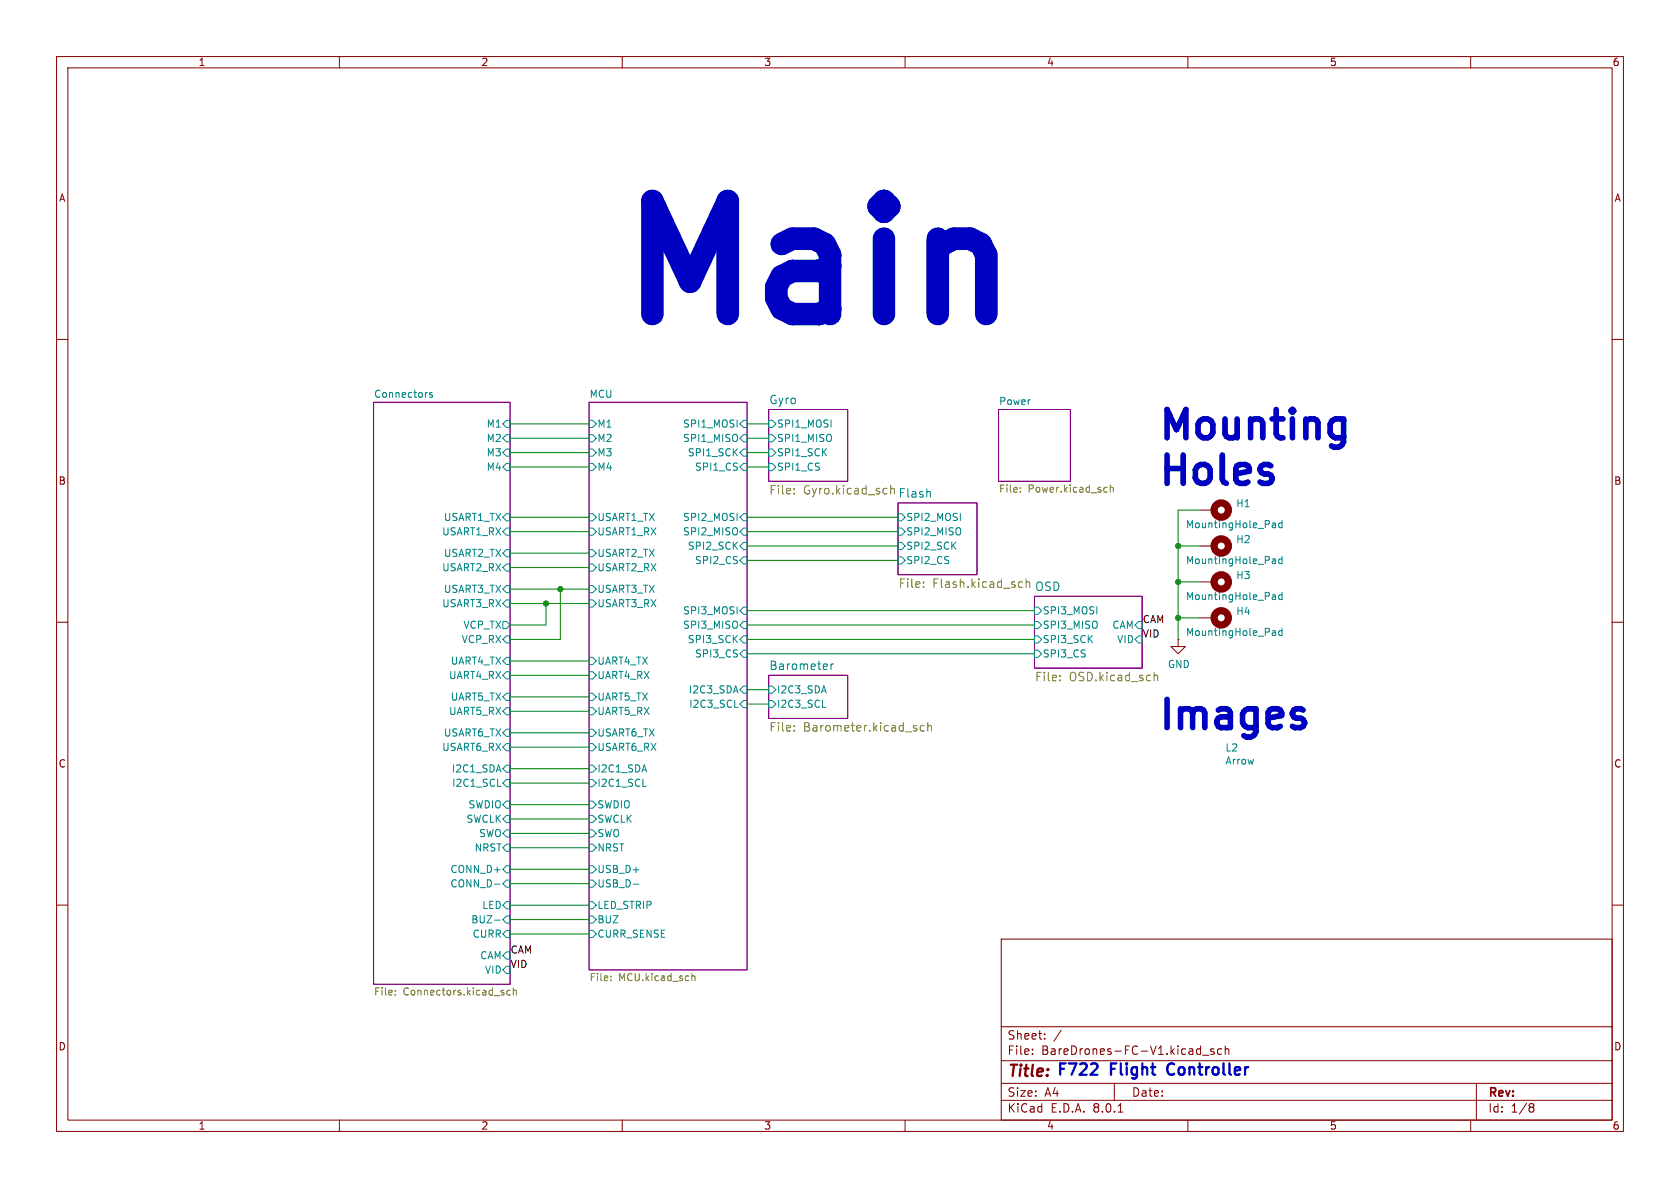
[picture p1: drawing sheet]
<svg xmlns="http://www.w3.org/2000/svg" width="297mm" height="210mm" viewBox="0 0 297 210" stroke-linecap="round" stroke-linejoin="round" font-family="sans-serif">
<g fill="none" stroke="#840000" stroke-width=".18">
<path d="M10 10h277v190h-277zM12 12h273v186h-273zM60 10v2M110 10v2M160 10v2M210 10v2M260 10v2M10 60h2M285 60h2M212.1 90.2h2.5M212.1 96.5h2.5M10 110h2"/>
<path d="M208.3 113v1.3h1.2l-1.2 1.3-1.3-1.3h1.3M208.3 113h.1M212.1 102.9h2.5M212.1 109.2h2.5M285 110h2M10 160h2M285 160h2M177 166h108v32h-108zM60 198v2M110 198v2M160 198v2M177 194.5h108"/>
<path d="M177 191.5h108M177 187.5h108M177 181.5h108M182.5 186.3v.1M182.5 185.5v.1M184.7 183.6v.1M184.7 182.8v.1M187.6 182.1l-1.3 2M197 191.5v3M197.7 196.6h.8M210 198v2M212.6 186.5h1.1"/>
<path d="M214.6 185.5l-.4-.1-.2 .2 .1 .2 .5 .2v.3h-.6M216 185.5l-.5-.1-.3 .3v.4l.2 .2h.6M216.6 185.5l.2-.1 .4 .1v.9M216.6 184.9v1.5M260 198v2M261 191.5v6.5M270.6 195.1h.3l.3 .3-.3 .3M270.6 195.7h.3M270.9 195.7l.2 .2 .1 .4-.3 .3h-.3"/>
</g>
<path d="M66 71.1h24.2v102.9h-24.2zM104.1 71.1h28v100.4h-28zM135.9 72.4h14v12.7h-14zM176.5 72.4h12.7v12.7h-12.7zM158.7 88.9h14v12.7h-14zM135.9 119.4h14v7.6h-14zM182.9 105.4h19v12.7h-19z" fill="none" stroke="#840084" stroke-width=".18"/>
<g fill="none" stroke="#008484" stroke-width=".18">
<path d="M76.4 69.5l-.3-.1-.2 .2 .1 .2 .4 .1v.3h-.5M88.9 77.5l.6-.7h.7v1.3h-.7zM89.5 74.3h.7v1.3h-.7l-.6-.7zM89.5 79.4h.7v1.2h-.7l-.6-.6zM104.1 74.3h.7l.6 .6-.6 .7h-.7zM104.1 79.4h.7l.6 .6-.6 .6h-.7zM104.1 76.8h.7l.6 .7-.6 .6h-.7zM131.4 79.4h.7v1.2h-.7l-.6-.6zM131.4 76.8h.7v1.3h-.7l-.6-.6zM131.4 74.3h.7v1.3h-.7l-.6-.7zM135.9 74.3h.6l.7 .6-.7 .7h-.6zM135.9 76.8h.6l.7 .7-.7 .6h-.6z"/>
<path d="M135.9 79.4h.6l.7 .6-.7 .6h-.6zM88.9 82.6l.6-.7h.7v1.3h-.7zM88.9 94l.6-.7h.7v1.3h-.7zM89.5 99.7h.7v1.3h-.7l-.6-.7zM89.5 97.2h.7v1.2h-.7l-.6-.6zM89.5 90.8h.7v1.3h-.7l-.6-.7zM104.1 97.2h.7l.6 .6-.6 .6h-.7zM104.1 99.7h.7l.6 .6-.6 .7h-.7zM104.1 81.9h.7l.6 .7-.6 .6h-.7zM104.1 93.3h.7l.6 .7-.6 .6h-.7zM104.1 90.8h.7l.6 .6-.6 .7h-.7zM131.4 81.9h.7v1.3h-.7l-.6-.6z"/>
<path d="M131.4 98.4h.7v1.3h-.7l-.6-.6zM131.4 95.9h.7v1.3h-.7l-.6-.7zM131.4 93.3h.7v1.3h-.7l-.6-.6zM131.4 90.8h.7v1.3h-.7l-.6-.7zM135.9 81.9h.6l.7 .7-.7 .6h-.6zM158.7 98.4h.7l.6 .7-.6 .6h-.7zM158.7 95.9h.7l.6 .6-.6 .7h-.7zM158.7 90.8h.7l.6 .6-.6 .7h-.7zM158.7 93.3h.7l.6 .7-.6 .6h-.7zM164.4 87l.1 .9M225.1 92.4l.3 .1 .1 .8M225.1 98.8l.3 .1 .1 .7"/>
<path d="M225.5 93.2l-.4 .1M225.5 92.7l-.4 .1M225.5 99.6h-.4M225.5 99.1l-.4 .1M226.7 92.5l-.4-.1-.3 .3 .2 .5h.5M226.7 92v1.3M226.7 98.4v1.2M226.7 98.9l-.4-.1-.3 .2 .2 .6h.5M88.9 106.7l.6-.7h.7v1.3h-.7zM88.9 116.8l.6-.6h.7v1.3h-.7zM88.9 113l.6-.6h.7v1.3h-.7zM88.9 109.9h.6l.7 .6-.7 .6h-.6z"/>
<path d="M89.5 103.5h.7v1.3h-.7l-.6-.7zM89.5 118.7h.7v1.3h-.7l-.6-.6zM104.1 103.5h.7l.6 .6-.6 .7h-.7zM104.1 106h.7l.6 .7-.6 .6h-.7zM104.1 116.2h.7l.6 .6-.6 .7h-.7zM104.1 118.7h.7l.6 .7-.6 .6h-.7zM131.4 114.9h.7v1.3h-.7l-.6-.6zM131.4 107.3h.7v1.3h-.7l-.6-.6zM131.4 109.9h.7v1.2h-.7l-.6-.6zM131.4 112.4h.7v1.3h-.7l-.6-.7zM146.9 117.4v1M147.3 117.4h-.2l-.2 .2"/>
<path d="M182.9 112.4h.6l.6 .6-.6 .7h-.6zM182.9 107.3h.6l.6 .7-.6 .6h-.6zM182.9 109.9h.6l.6 .6-.6 .6h-.6zM182.9 114.9h.6l.6 .7-.6 .6h-.6zM201.3 112.4h.6v1.3h-.6l-.6-.7zM201.3 109.9h.6v1.2h-.6l-.6-.6zM225.1 105.1l.3 .1 .1 .8M225.1 111.5l.3 .1 .1 .7M225.5 105.9l-.4 .1M225.5 105.4l-.4 .1M225.5 112.3h-.4M225.5 111.8l-.4 .1"/>
<path d="M226.7 104.7v1.3M226.7 111.1v1.2M226.7 105.2l-.4-.1-.3 .3 .2 .5h.5M226.7 111.6l-.4-.1-.3 .2 .2 .6h.5M88 139h.6M88.9 135.9l.6-.6h.7v1.2h-.7zM88.9 129.5l.6-.6h.7v1.3h-.7zM88.9 123.2l.6-.6h.7v1.2h-.7zM89.5 137.8h.7v1.3h-.7l-.6-.7zM89.5 131.4h.7v1.3h-.7l-.6-.6zM89.5 125.1h.7v1.3h-.7l-.6-.7zM104.1 125.1h.7l.6 .6-.6 .7h-.7z"/>
<path d="M104.1 128.9h.7l.6 .6-.6 .7h-.7zM104.1 122.6h.7l.6 .6-.6 .6h-.7zM104.1 131.4h.7l.6 .7-.6 .6h-.7zM104.1 135.3h.7l.6 .6-.6 .6h-.7zM104.1 137.8h.7l.6 .6-.6 .7h-.7zM113.7 139h.6M129.9 125h.6M131.4 121.3h.7v1.3h-.7l-.6-.7zM131.4 123.8h.7v1.3h-.7l-.6-.6zM135.9 121.3h.6l.7 .6-.7 .7h-.6zM135.9 123.8h.6l.7 .7-.7 .6h-.6zM145.4 125h.6"/>
<path d="M87.4 156.3h1M88.9 147.3l.6-.6h.7v1.3h-.7zM88.9 144.8l.6-.7h.7v1.3h-.7zM88.9 156.2l.6-.6h.7v1.2h-.7zM89.5 141.6h.7v1.3h-.7l-.6-.7zM89.5 149.2h.7v1.3h-.7l-.6-.6zM89.5 159.4h.7v1.3h-.7l-.6-.7zM89.5 153h.7v1.3h-.7l-.6-.6zM104.1 149.2h.7l.6 .7-.6 .6h-.7zM104.1 141.6h.7l.6 .6-.6 .7h-.7zM104.1 146.7h.7l.6 .6-.6 .7h-.7zM104.1 144.1h.7l.6 .7-.6 .6h-.7z"/>
<path d="M104.1 159.4h.7l.6 .6-.6 .7h-.7zM104.1 153h.7l.6 .7-.6 .6h-.7zM104.1 155.6h.7l.6 .6-.6 .6h-.7zM112 156.3h.9M87.4 162.7h1M88.9 168.9l.6-.6h.7v1.2h-.7zM88.9 162.6l.6-.7h.7v1.3h-.7zM89.5 164.5h.7v1.2h-.7l-.6-.6zM89.5 170.8h.7v1.3h-.7l-.6-.6zM104.1 161.9h.7l.6 .7-.6 .6h-.7zM104.1 164.5h.7l.6 .6-.6 .6h-.7z"/>
</g>
<g fill="none" stroke="#848400" stroke-width=".18">
<path d="M140.4 87.2v.1M140.4 86.4v.1M157.5 85.8v1.5M157.5 86.5l.2-.2 .3 .1 .1 .9M180.4 86.9v.1M180.4 86.2v.1M195.6 86.2h.1M195.7 86.9l-.1 .1M196.3 85.7v1.3M196.3 86.3l.2-.1h.3v.8M163.3 103.7v.1M163.3 102.9v.2"/>
<path d="M180.3 102.8l.5 .1M180.8 103.8h-.5M181.4 103l.2-.2 .4 .1v.9M181.4 102.3v1.5M187.4 119.4v.2M204 118.8v1.5M204 119.5l.2-.2 .4 .1 .1 .9M140.4 128.3v.2M140.4 129.1v.1M163.4 128.3l-.4-.1-.3 .3v.5l.1 .2h.6M164 128.4l.2-.2 .4 .1 .1 .9M164 127.7v1.5"/>
<path d="M187.4 120.2v.1M69.9 175.8v.1M69.9 175.1v.1M90.2 175.1h-.4l-.2 .2 .1 .5h.5M90.8 175.2l.1-.1h.3l.1 .8M90.8 174.6v1.3M108 173.2v.2M108 172.6v.1M122.3 172.1v1.3M122.3 172.6l.2-.1 .3 .1 .1 .8"/>
</g>
<g fill="none" stroke="#840000" stroke-width="1.3">
<circle cx="215.9" cy="96.5" r="1.27"/>
<circle cx="215.9" cy="90.2" r="1.27"/>
<circle cx="215.9" cy="102.9" r="1.27"/>
<circle cx="215.9" cy="109.2" r="1.27"/>
</g>
<path d="M193.8 188.1a.54 .54 0 0 1 .1 .7l-1.1 1.2h1.2M206.5 188.3a1.39 1.39 0 0 0 0 1.4" fill="none" stroke="#0000c2" stroke-width=".4"/>
<g fill="none" stroke="#008400" stroke-width=".18">
<path d="M90.2 77.5h13.9M90.2 74.9h13.9M132.1 77.5h3.8M132.1 74.9h3.8M90.2 91.4h13.9M90.2 82.6h13.9M90.2 80h13.9M90.2 97.8h13.9M90.2 94h13.9M132.1 99.1h26.6M132.1 96.5h26.6M132.1 91.4h26.6"/>
<path d="M132.1 82.6h3.8M132.1 80h3.8M132.1 94h26.6M208.3 96.5h3.8M212.1 90.2h-3.8v22.8M90.2 104.1h13.9M90.2 100.3h13.9M90.2 106.7h13.9M90.2 116.8h13.9M90.2 119.4h13.9M96.5 106.7v3.8h-6.3M99.1 104.1v8.9h-8.9"/>
<path d="M132.1 115.6h50.8M132.1 108h50.8M132.1 113h50.8M132.1 110.5h50.8M208.3 102.9h3.8M208.3 109.2h3.8M90.2 125.7h13.9M90.2 135.9h13.9M90.2 129.5h13.9M90.2 132.1h13.9M90.2 138.4h13.9M90.2 123.2h13.9"/>
<path d="M132.1 124.5h3.8M132.1 121.9h3.8M90.2 147.3h13.9M90.2 142.2h13.9M90.2 144.8h13.9M90.2 156.2h13.9M90.2 153.7h13.9M90.2 149.9h13.9M90.2 162.6h13.9M90.2 160h13.9M90.2 165.1h13.9"/>
</g>
<g fill="#008400" stroke="#008400" stroke-width=".18">
<circle cx="208.3" cy="96.5" r=".46"/>
<circle cx="208.3" cy="102.9" r=".46"/>
<circle cx="208.3" cy="109.2" r=".46"/>
<circle cx="99.1" cy="104.1" r=".46"/>
<circle cx="96.5" cy="106.7" r=".46"/>
</g>
<text font-size="27.8" fill="#0000c2" x="107.9" y="58.2">Main</text>
<g font-size="7" fill="#0000c2">
<text x="204.5" y="78.1">Mounting</text>
<text x="204.5" y="86.1">Holes</text>
<text x="204.5" y="129.3">Images</text>
</g>
<text font-size="2.8" fill="#840000" x="178" y="190.9">Title:</text>
<g font-size="2.8" fill="#0000c2">
<text x="186.7" y="190.2">F722</text>
<text x="196.5" y="190.2">Flight</text>
<text x="207.3" y="190.2">Controller</text>
</g>
<g font-size="2.1" fill="#008484">
<text x="135.9" y="71.6">Gyro</text>
<text x="158.7" y="88.1">Flash</text>
<text x="182.9" y="104.6">OSD</text>
<text x="135.9" y="118.6">Barometer</text>
</g>
<g font-size="2.1" fill="#848400">
<text x="135.9" y="87.7">File:</text>
<text x="142" y="87.7">Gyro.kicad_sch</text>
<text x="158.7" y="104.2">File:</text>
<text x="164.8" y="104.2">Flash.kicad_sch</text>
<text x="182.9" y="120.7">File:</text>
<text x="189" y="120.7">OSD.kicad_sch</text>
<text x="135.9" y="129.6">File:</text>
<text x="142" y="129.6">Barometer.kicad_sch</text>
</g>
<g font-size="2.1" fill="#840000">
<text x="178" y="184">Sheet:</text>
<text x="178" y="186.7">File:</text>
<text x="184.1" y="186.7">BareDrones-FC-V1.kicad_sch</text>
<text x="178" y="196.9">KiCad</text>
<text x="178" y="194.1">Size:</text>
<text x="184.7" y="194.1">A4</text>
<text x="185.7" y="196.9">E.D.A.</text>
<text x="193.3" y="196.9">8.0.1</text>
<text x="200" y="194.1">Date:</text>
<text x="263" y="194.3">Rev:</text>
<text x="263" y="196.9">Id:</text>
<text x="267.1" y="196.9">1/8</text>
</g>
<g font-size="1.8" fill="#840000">
<text x="35" y="11.9">1</text>
<text x="85" y="11.9">2</text>
<text x="135" y="11.9">3</text>
<text x="185" y="11.9">4</text>
<text x="235" y="11.9">5</text>
<text x="285" y="11.9">6</text>
<text x="10.3" y="35.9">A</text>
<text x="285.3" y="35.9">A</text>
<text x="10.3" y="85.9">B</text>
<text x="285.3" y="85.9">B</text>
<text x="10.3" y="135.9">C</text>
<text x="285.3" y="135.9">C</text>
<text x="10.3" y="185.9">D</text>
<text x="285.3" y="185.9">D</text>
<text x="35" y="199.9">1</text>
<text x="85" y="199.9">2</text>
<text x="135" y="199.9">3</text>
<text x="185" y="199.9">4</text>
<text x="235" y="199.9">5</text>
<text x="285" y="199.9">6</text>
</g>
<g font-size="1.8" fill="#008484">
<text x="66" y="70.4">Connectors</text>
<text x="104.1" y="70.4">MCU</text>
<text x="176.5" y="71.7">Power</text>
<text x="85.9" y="75.8">M1</text>
<text x="105.5" y="75.8">M1</text>
<text x="120.6" y="75.8">SPI1_MOSI</text>
<text x="137.3" y="75.8">SPI1_MOSI</text>
<text x="85.9" y="78.3">M2</text>
<text x="85.9" y="80.9">M3</text>
<text x="85.9" y="83.4">M4</text>
<text x="105.5" y="83.4">M4</text>
<text x="105.5" y="80.9">M3</text>
<text x="105.5" y="78.3">M2</text>
<text x="120.6" y="78.3">SPI1_MISO</text>
<text x="121.5" y="80.9">SPI1_SCK</text>
<text x="122.8" y="83.4">SPI1_CS</text>
<text x="137.3" y="78.3">SPI1_MISO</text>
<text x="137.3" y="80.9">SPI1_SCK</text>
<text x="137.3" y="83.4">SPI1_CS</text>
<text x="218.4" y="89.9">H1</text>
<text x="78.1" y="94.8">USART1_RX</text>
<text x="78.4" y="92.3">USART1_TX</text>
<text x="105.5" y="94.8">USART1_RX</text>
<text x="105.5" y="92.3">USART1_TX</text>
<text x="120.6" y="94.8">SPI2_MISO</text>
<text x="120.6" y="92.3">SPI2_MOSI</text>
<text x="160.1" y="92.3">SPI2_MOSI</text>
<text x="160.1" y="94.8">SPI2_MISO</text>
<text x="209.6" y="93.6">MountingHole_Pad</text>
<text x="78.1" y="101.2">USART2_RX</text>
<text x="78.4" y="98.7">USART2_TX</text>
<text x="105.5" y="98.7">USART2_TX</text>
<text x="105.5" y="101.2">USART2_RX</text>
<text x="121.5" y="97.4">SPI2_SCK</text>
<text x="122.8" y="99.9">SPI2_CS</text>
<text x="160.1" y="99.9">SPI2_CS</text>
<text x="160.1" y="97.4">SPI2_SCK</text>
<text x="209.6" y="99.9">MountingHole_Pad</text>
<text x="218.4" y="96.2">H2</text>
<text x="78.1" y="107.5">USART3_RX</text>
<text x="78.4" y="105">USART3_TX</text>
<text x="105.5" y="105">USART3_TX</text>
<text x="105.5" y="107.5">USART3_RX</text>
<text x="209.6" y="106.3">MountingHole_Pad</text>
<text x="218.4" y="102.6">H3</text>
<text x="81.5" y="113.9">VCP_RX</text>
<text x="81.8" y="111.4">VCP_TX</text>
<text x="120.6" y="108.8">SPI3_MOSI</text>
<text x="120.6" y="111.4">SPI3_MISO</text>
<text x="121.5" y="113.9">SPI3_SCK</text>
<text x="184.3" y="113.9">SPI3_SCK</text>
<text x="184.3" y="108.8">SPI3_MOSI</text>
<text x="184.3" y="111.4">SPI3_MISO</text>
<text x="196.5" y="111.4">CAM</text>
<text x="197.4" y="113.9">VID</text>
<text x="209.6" y="112.6">MountingHole_Pad</text>
<text x="218.4" y="108.9">H4</text>
<text x="79.6" y="117.7">UART4_TX</text>
<text x="105.5" y="117.7">UART4_TX</text>
<text x="122.8" y="116.4">SPI3_CS</text>
<text x="184.3" y="116.4">SPI3_CS</text>
<text x="206.4" y="118.3">GND</text>
<text x="79.3" y="120.2">UART4_RX</text>
<text x="79.6" y="124.1">UART5_TX</text>
<text x="105.5" y="124.1">UART5_TX</text>
<text x="105.5" y="120.2">UART4_RX</text>
<text x="121.7" y="122.8">I2C3_SDA</text>
<text x="121.7" y="125.3">I2C3_SCL</text>
<text x="137.3" y="122.8">I2C3_SDA</text>
<text x="137.3" y="125.3">I2C3_SCL</text>
<text x="78.4" y="130.4">USART6_TX</text>
<text x="79.3" y="126.6">UART5_RX</text>
<text x="105.5" y="126.6">UART5_RX</text>
<text x="105.5" y="130.4">USART6_TX</text>
<text x="78.1" y="132.9">USART6_RX</text>
<text x="79.8" y="136.8">I2C1_SDA</text>
<text x="105.5" y="132.9">USART6_RX</text>
<text x="105.5" y="136.8">I2C1_SDA</text>
<text x="216.5" y="135.4">Arrow</text>
<text x="216.5" y="133">L2</text>
<text x="79.8" y="139.3">I2C1_SCL</text>
<text x="82.7" y="143.1">SWDIO</text>
<text x="105.5" y="143.1">SWDIO</text>
<text x="105.5" y="139.3">I2C1_SCL</text>
<text x="82.4" y="145.6">SWCLK</text>
<text x="84.6" y="148.2">SWO</text>
<text x="105.5" y="148.2">SWO</text>
<text x="105.5" y="145.6">SWCLK</text>
<text x="79.5" y="154.5">CONN_D+</text>
<text x="83.8" y="150.7">NRST</text>
<text x="105.5" y="150.7">NRST</text>
<text x="105.5" y="154.5">USB_D+</text>
<text x="79.5" y="157.1">CONN_D-</text>
<text x="85.1" y="160.9">LED</text>
<text x="105.5" y="160.9">LED_STRIP</text>
<text x="105.5" y="157.1">USB_D-</text>
<text x="83.2" y="163.4">BUZ-</text>
<text x="83.5" y="166">CURR</text>
<text x="105.5" y="163.4">BUZ</text>
<text x="105.5" y="166">CURR_SENSE</text>
<text x="84.8" y="169.8">CAM</text>
<text x="85.6" y="172.3">VID</text>
</g>
<g font-size="1.8" fill="#848400">
<text x="176.5" y="87.4">File:</text>
<text x="181.8" y="87.4">Power.kicad_sch</text>
<text x="104.1" y="173.8">File:</text>
<text x="109.4" y="173.8">MCU.kicad_sch</text>
<text x="66" y="176.3">File:</text>
<text x="71.3" y="176.3">Connectors.kicad_sch</text>
</g>
<g font-size="1.8">
<text x="201.9" y="110.2">CAM</text>
<text x="201.9" y="112.8">VID</text>
<text x="90.2" y="171.2">VID</text>
<text x="90.2" y="168.6">CAM</text>
</g>
</svg>
